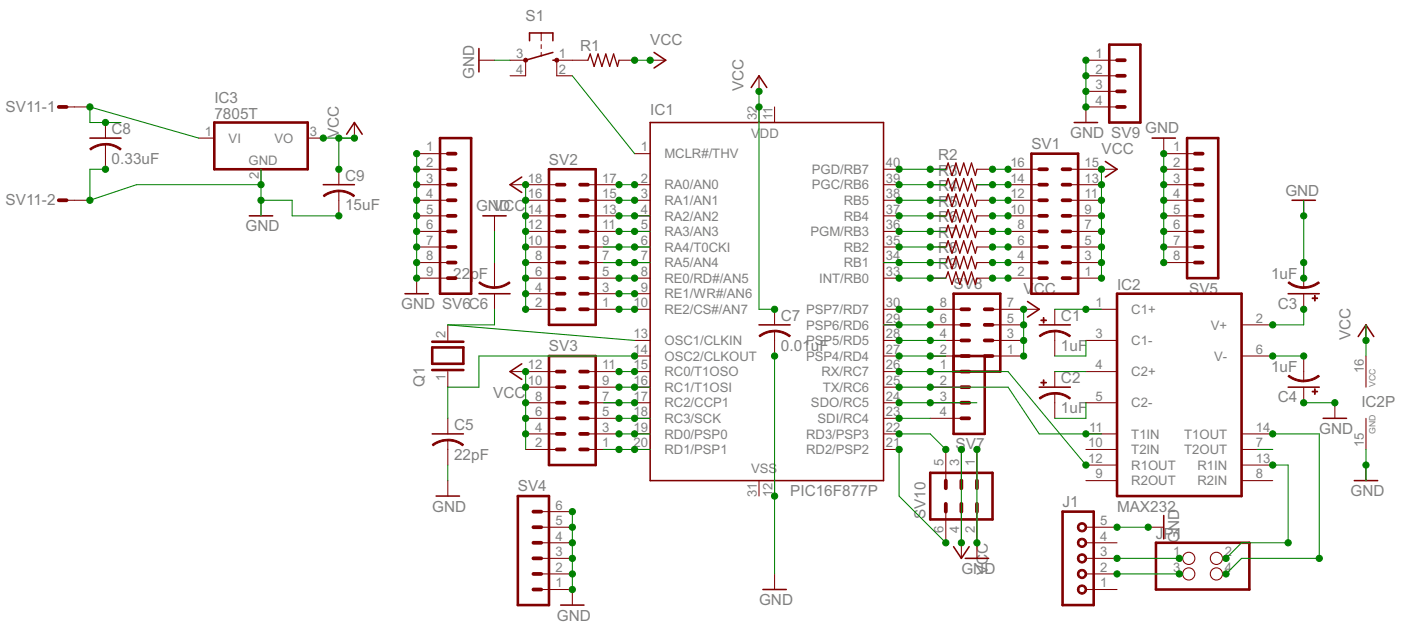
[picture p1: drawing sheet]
<svg xmlns="http://www.w3.org/2000/svg" width="229mm" height="102mm" viewBox="0 0 229 102" stroke-linecap="round" stroke-linejoin="round" font-family="sans-serif">
<g fill="#800000" stroke="#800000" stroke-width=".17">
<path d="M103.5 25.1h2.6z"/>
<path d="M103.5 30.1h2.6z"/>
<path d="M103.5 32.7h2.6z"/>
<path d="M103.5 35.2h2.6z"/>
<path d="M103.5 37.7h2.6z"/>
<path d="M103.5 40.3h2.6z"/>
<path d="M103.5 42.8h2.6z"/>
<path d="M103.5 45.4h2.6z"/>
<path d="M103.5 47.9h2.6z"/>
<path d="M103.5 50.4h2.6z"/>
<path d="M103.5 55.5h2.6z"/>
<path d="M103.5 58.1h2.6z"/>
<path d="M103.5 60.6h2.6z"/>
<path d="M103.5 63.1h2.6z"/>
<path d="M103.5 65.7h2.6z"/>
<path d="M103.5 68.2h2.6z"/>
<path d="M103.5 70.8h2.6z"/>
<path d="M103.5 73.3h2.6z"/>
<path d="M144.2 73.3h2.5z"/>
<path d="M144.2 70.8h2.5z"/>
<path d="M144.2 68.2h2.5z"/>
<path d="M144.2 65.7h2.5z"/>
<path d="M144.2 63.1h2.5z"/>
<path d="M144.2 60.6h2.5z"/>
<path d="M144.2 58.1h2.5z"/>
<path d="M144.2 55.5h2.5z"/>
<path d="M144.2 53h2.5z"/>
<path d="M144.2 50.4h2.5z"/>
<path d="M126.4 78.4v2.5z"/>
<path d="M126.4 17.4v2.6z"/>
<path d="M144.2 45.4h2.5z"/>
<path d="M144.2 42.8h2.5z"/>
<path d="M144.2 40.3h2.5z"/>
<path d="M144.2 37.7h2.5z"/>
<path d="M144.2 35.2h2.5z"/>
<path d="M144.2 32.7h2.5z"/>
<path d="M144.2 30.1h2.5z"/>
<path d="M144.2 27.6h2.5z"/>
<path d="M123.8 17.4v2.6z"/>
<path d="M123.8 78.4v2.5z"/>
<path d="M177.2 50.4h5.1z"/>
<path d="M177.2 55.5h5.1z"/>
<path d="M177.2 60.6h5.1z"/>
<path d="M177.2 65.7h5.1z"/>
<path d="M177.2 70.8h5.1z"/>
<path d="M177.2 73.3h5.1z"/>
<path d="M177.2 75.8h5.1z"/>
<path d="M177.2 78.4h5.1z"/>
<path d="M202.6 53h5.1z"/>
<path d="M202.6 58.1h5.1z"/>
<path d="M202.6 70.8h5.1z"/>
<path d="M202.6 73.3h5.1z"/>
<path d="M202.6 75.8h5.1z"/>
<path d="M202.6 78.4h5.1z"/>
<path d="M222.9 58.1v5z"/>
<path d="M222.9 68.2v5.1z"/>
<path d="M172.1 54v1.5z"/>
<path d="M172.1 50.4v2.6z"/>
<path d="M172.1 55.5v2.6z"/>
<path d="M172.1 64.2v1.5z"/>
<path d="M172.1 60.6v2.5z"/>
<path d="M172.1 65.7v2.5z"/>
<path d="M212.7 45.4v1.5z"/>
<path d="M212.7 47.9v2.5z"/>
<path d="M212.7 42.8v2.6z"/>
<path d="M212.7 60.6v1.5z"/>
<path d="M212.7 63.1v2.6z"/>
<path d="M212.7 58.1v2.5z"/>
<path d="M217.8 65.7v2.5z"/>
<path d="M212.7 32.7v2.5z"/>
<path d="M222.9 75.8v2.6z"/>
<path d="M126.4 93.6v2.5z"/>
<path d="M222.9 53v2.5z"/>
<path d="M123.8 12.4v2.5z"/>
<path d="M73.1 53v2.5z"/>
<path d="M73.1 60.6v2.5z"/>
<path d="M177.2 96.1h5.1z"/>
<path d="M177.2 93.6h5.1z"/>
<path d="M177.2 91.1h5.1z"/>
<path d="M177.2 88.5h5.1z"/>
<path d="M177.2 86h5.1z"/>
<path d="M187.3 86h2.6z"/>
<path d="M73.1 71.8v1.5z"/>
<path d="M73.1 68.2v2.6z"/>
<path d="M73.1 73.3v2.5z"/>
<path d="M80.7 45.4v1.5z"/>
<path d="M80.7 47.9v2.5z"/>
<path d="M80.7 42.8v2.6z"/>
<path d="M80.7 35.2v2.5z"/>
<path d="M73.1 78.4v2.5z"/>
<path d="M101 9.8h2.5z"/>
<path d="M93.4 9.8h2.5z"/>
<path d="M83.2 9.8h2.6z"/>
<path d="M90.8 9.8h2.6z"/>
<path d="M90.8 12.4h2.6z"/>
<path d="M83.2 12.4h2.6z"/>
<path d="M88.3 7.3v.6z"/>
<path d="M88.3 8.6v.6z"/>
<path d="M88.3 5.4v1.2z"/>
<path d="M90.8 9.8v2.6z"/>
<path d="M85.8 9.8v2.6z"/>
<path d="M106.1 9.8h2.5z"/>
<path d="M78.1 9.8h2.6z"/>
<path d="M159.4 27.6h2.5z"/>
<path d="M151.8 27.6h2.5z"/>
<path d="M159.4 30.1h2.5z"/>
<path d="M151.8 30.1h2.5z"/>
<path d="M159.4 32.7h2.5z"/>
<path d="M151.8 32.7h2.5z"/>
<path d="M159.4 35.2h2.5z"/>
<path d="M151.8 35.2h2.5z"/>
<path d="M159.4 37.7h2.5z"/>
<path d="M151.8 37.7h2.5z"/>
<path d="M159.4 40.3h2.5z"/>
<path d="M151.8 40.3h2.5z"/>
<path d="M159.4 42.8h2.5z"/>
<path d="M151.8 42.8h2.5z"/>
<path d="M159.4 45.4h2.5z"/>
<path d="M151.8 45.4h2.5z"/>
<path d="M174.6 45.4h5.1z"/>
<path d="M174.6 42.8h5.1z"/>
<path d="M174.6 40.3h5.1z"/>
<path d="M164.5 45.4h5.1z"/>
<path d="M164.5 42.8h5.1z"/>
<path d="M164.5 40.3h5.1z"/>
<path d="M174.6 37.7h5.1z"/>
<path d="M174.6 35.2h5.1z"/>
<path d="M164.5 37.7h5.1z"/>
<path d="M164.5 35.2h5.1z"/>
<path d="M174.6 32.7h5.1z"/>
<path d="M174.6 30.1h5.1z"/>
<path d="M174.6 27.6h5.1z"/>
<path d="M164.5 32.7h5.1z"/>
<path d="M164.5 30.1h5.1z"/>
<path d="M164.5 27.6h5.1z"/>
<path d="M95.9 50.4h5.1z"/>
<path d="M95.9 47.9h5.1z"/>
<path d="M95.9 45.4h5.1z"/>
<path d="M85.8 50.4h5z"/>
<path d="M85.8 47.9h5z"/>
<path d="M85.8 45.4h5z"/>
<path d="M95.9 42.8h5.1z"/>
<path d="M95.9 40.3h5.1z"/>
<path d="M85.8 42.8h5z"/>
<path d="M85.8 40.3h5z"/>
<path d="M95.9 37.7h5.1z"/>
<path d="M95.9 35.2h5.1z"/>
<path d="M95.9 32.7h5.1z"/>
<path d="M85.8 37.7h5z"/>
<path d="M85.8 35.2h5z"/>
<path d="M85.8 32.7h5z"/>
<path d="M95.9 30.1h5.1z"/>
<path d="M85.8 30.1h5z"/>
<path d="M95.9 73.3h5.1z"/>
<path d="M95.9 70.8h5.1z"/>
<path d="M95.9 68.2h5.1z"/>
<path d="M85.8 73.3h5z"/>
<path d="M85.8 70.8h5z"/>
<path d="M85.8 68.2h5z"/>
<path d="M95.9 65.7h5.1z"/>
<path d="M95.9 63.1h5.1z"/>
<path d="M95.9 60.6h5.1z"/>
<path d="M85.8 65.7h5z"/>
<path d="M85.8 63.1h5z"/>
<path d="M85.8 60.6h5z"/>
<path d="M88.3 96.1h5.1z"/>
<path d="M88.3 93.6h5.1z"/>
<path d="M88.3 91.1h5.1z"/>
<path d="M88.3 88.5h5.1z"/>
<path d="M88.3 86h5.1z"/>
<path d="M88.3 83.4h5.1z"/>
<path d="M189.9 25.1h5.1z"/>
<path d="M189.9 27.6h5.1z"/>
<path d="M189.9 30.1h5.1z"/>
<path d="M189.9 32.7h5.1z"/>
<path d="M189.9 35.2h5.1z"/>
<path d="M189.9 37.7h5.1z"/>
<path d="M189.9 40.3h5.1z"/>
<path d="M189.9 42.8h5.1z"/>
<path d="M68 25.1h5.1z"/>
<path d="M68 27.6h5.1z"/>
<path d="M68 30.1h5.1z"/>
<path d="M68 32.7h5.1z"/>
<path d="M68 35.2h5.1z"/>
<path d="M68 37.7h5.1z"/>
<path d="M68 40.3h5.1z"/>
<path d="M68 42.8h5.1z"/>
<path d="M68 45.4h5.1z"/>
<path d="M151.8 60.6h5.1z"/>
<path d="M151.8 63.1h5.1z"/>
<path d="M151.8 65.7h5.1z"/>
<path d="M151.8 68.2h5.1z"/>
<path d="M161.9 58.1h5.1z"/>
<path d="M161.9 55.5h5.1z"/>
<path d="M161.9 53h5.1z"/>
<path d="M151.8 58.1h5.1z"/>
<path d="M151.8 55.5h5.1z"/>
<path d="M151.8 53h5.1z"/>
<path d="M161.9 50.4h5.1z"/>
<path d="M151.8 50.4h5.1z"/>
<path d="M177.2 9.8h5.1z"/>
<path d="M177.2 12.4h5.1z"/>
<path d="M177.2 14.9h5.1z"/>
<path d="M177.2 17.4h5.1z"/>
<path d="M159.4 73.3v5.1z"/>
<path d="M156.9 73.3v5.1z"/>
<path d="M154.3 73.3v5.1z"/>
<path d="M159.4 83.4v5.1z"/>
<path d="M156.9 83.4v5.1z"/>
<path d="M154.3 83.4v5.1z"/>
<path d="M192.4 91.1h.6z"/>
<path d="M199.5 91.1h.5z"/>
<path d="M192.4 93.6h.6z"/>
<path d="M199.5 93.6h.5z"/>
<path d="M189.9 22.5v2.6z"/>
<path d="M93.4 96.1v2.6z"/>
<path d="M68 45.4v2.5z"/>
<path d="M177.2 17.4v2.6z"/>
<path d="M159.4 88.5v2.6z"/>
<path d="M83.2 60.6h2.6z"/>
<path d="M83.2 30.1h2.6z"/>
<path d="M179.7 27.6h2.6z"/>
<path d="M167 50.4h2.6z"/>
<path d="M156.9 88.5v2.6z"/>
<path d="M32.4 22.5h2.6z"/>
<path d="M42.6 27.6v2.5z"/>
<path d="M50.2 22.5h2.5z"/>
<path d="M42.6 32.7v2.5z"/>
<path d="M57.8 20v2.5z"/>
<path d="M12.1 17.4h2.6z"/>
<path d="M10.9 17.4h1.2z"/>
<path d="M12.1 32.7h2.6z"/>
<path d="M10.9 32.7h1.2z"/>
<path d="M126.4 54v1.5z"/>
<path d="M126.4 50.4v2.6z"/>
<path d="M126.4 55.5v2.6z"/>
<path d="M17.2 23.5v1.6z"/>
<path d="M17.2 20v2.5z"/>
<path d="M17.2 25.1v2.5z"/>
<path d="M55.3 31.1v1.6z"/>
<path d="M55.3 27.6v2.5z"/>
<path d="M55.3 32.7v2.5z"/>
</g>
<g fill="#800000" stroke="#800000" stroke-width=".25">
<path d="M106.1 20h38.1z"/>
<path d="M144.2 20v58.4z"/>
<path d="M106.1 78.4h38.1z"/>
<path d="M106.1 20v58.4z"/>
<path d="M169.6 53h5z"/>
<path d="M169.6 63.1h5z"/>
<path d="M210.2 47.9h5.1z"/>
<path d="M210.2 63.1h5.1z"/>
<path d="M215.9 68.2h3.8z"/>
<path d="M210.8 32.7h3.8z"/>
<path d="M221 78.4h3.8z"/>
<path d="M124.5 96.1h3.8z"/>
<path d="M222.9 53l1.3 1.9z"/>
<path d="M222.9 53l-1.3 1.9z"/>
<path d="M123.8 12.4l1.3 1.9z"/>
<path d="M123.8 12.4l-1.2 1.9z"/>
<path d="M189.9 84.1v3.8z"/>
<path d="M70.5 70.8h5.1z"/>
<path d="M78.1 47.9h5.1z"/>
<path d="M78.8 35.2h3.8z"/>
<path d="M71.2 80.9h3.8z"/>
<path d="M90.2 9.8h.6z"/>
<path d="M90.2 5.4v1.2z"/>
<path d="M86.4 5.4v1.2z"/>
<path d="M88.3 5.4h1.9z"/>
<path d="M86.4 5.4h1.9z"/>
<path d="M85.8 9.8l4.4-1.2z"/>
<path d="M106.7 11.1l1.9-1.3z"/>
<path d="M106.7 8.6l1.9 1.2z"/>
<path d="M78.1 7.9v3.8z"/>
<path d="M188 22.5h3.8z"/>
<path d="M91.5 98.7h3.8z"/>
<path d="M66.1 47.9h3.8z"/>
<path d="M175.3 20h3.8z"/>
<path d="M157.5 91.1h3.8z"/>
<path d="M83.2 60.6l1.9-1.3z"/>
<path d="M83.2 60.6l1.9 1.3z"/>
<path d="M83.2 30.1l1.9-1.2z"/>
<path d="M83.2 30.1l1.9 1.3z"/>
<path d="M180.4 28.9l1.9-1.3z"/>
<path d="M180.4 26.3l1.9 1.3z"/>
<path d="M167.7 51.7l1.9-1.3z"/>
<path d="M167.7 49.2l1.9 1.2z"/>
<path d="M155.6 89.2l1.3 1.9z"/>
<path d="M158.1 89.2l-1.2 1.9z"/>
<path d="M40.7 35.2h3.8z"/>
<path d="M57.8 20l1.3 1.9z"/>
<path d="M57.8 20l-1.2 1.9z"/>
<path d="M123.8 53h5.1z"/>
<path d="M14.7 22.5h5z"/>
<path d="M52.7 30.1h5.1z"/>
</g>
<g fill="#800000" stroke="#800000" stroke-width=".42">
<path d="M182.3 47.9h20.3z"/>
<path d="M202.6 47.9v33z"/>
<path d="M182.3 80.9h20.3z"/>
<path d="M182.3 47.9v33z"/>
<path d="M70.5 56.7v2.6z"/>
<path d="M70.5 56.7h5.1z"/>
<path d="M75.6 56.7v2.6z"/>
<path d="M70.5 59.3h5.1z"/>
<path d="M70.5 55.7h5.1z"/>
<path d="M70.5 60.3h5.1z"/>
<path d="M173.4 98.7h5.1z"/>
<path d="M173.4 83.4v15.3z"/>
<path d="M173.4 83.4h5.1z"/>
<path d="M178.5 83.4v15.3z"/>
<path d="M168.3 47.9h7.6z"/>
<path d="M168.3 25.1v22.8z"/>
<path d="M175.9 25.1v22.8z"/>
<path d="M168.3 25.1h7.6z"/>
<path d="M89.6 53h7.6z"/>
<path d="M89.6 27.6v25.4z"/>
<path d="M97.2 27.6v25.4z"/>
<path d="M89.6 27.6h7.6z"/>
<path d="M89.6 75.8h7.6z"/>
<path d="M89.6 58.1v17.7z"/>
<path d="M97.2 58.1v17.7z"/>
<path d="M89.6 58.1h7.6z"/>
<path d="M84.5 98.7h5.1z"/>
<path d="M84.5 80.9v17.8z"/>
<path d="M89.6 80.9v17.8z"/>
<path d="M84.5 80.9h5.1z"/>
<path d="M193.7 22.5h5.1z"/>
<path d="M198.8 22.5v22.9z"/>
<path d="M193.7 22.5v22.9z"/>
<path d="M193.7 45.4h5.1z"/>
<path d="M71.8 22.5h5.1z"/>
<path d="M76.9 22.5v25.4z"/>
<path d="M71.8 22.5v25.4z"/>
<path d="M71.8 47.9h5.1z"/>
<path d="M155.6 58.1h5.1z"/>
<path d="M160.7 58.1v12.7z"/>
<path d="M155.6 58.1v12.7z"/>
<path d="M155.6 70.8h5.1z"/>
<path d="M155.6 60.6h7.6z"/>
<path d="M155.6 47.9v12.7z"/>
<path d="M163.2 47.9v12.7z"/>
<path d="M155.6 47.9h7.6z"/>
<path d="M181 7.3h5.1z"/>
<path d="M186.1 7.3v12.7z"/>
<path d="M181 7.3v12.7z"/>
<path d="M181 20h5.1z"/>
<path d="M161.9 77.1v7.6z"/>
<path d="M151.8 84.7h10.1z"/>
<path d="M151.8 77.1h10.1z"/>
<path d="M151.8 77.1v7.6z"/>
<path d="M188.6 96.1h15.3z"/>
<path d="M203.9 88.5v7.6z"/>
<path d="M188.6 88.5h15.3z"/>
<path d="M188.6 88.5v7.6z"/>
<path d="M35 27.6h15.2z"/>
<path d="M50.2 20v7.6z"/>
<path d="M35 20h15.2z"/>
<path d="M35 20v7.6z"/>
</g>
<g fill="#800000" stroke="#800000" stroke-width=".16">
<path d="M172.1 53.8h.3a4.4 4.4 0 0 1 2.3 .9l-.2 .2a4.1 4.1 0 0 0-2.4-.8z" fill-rule="evenodd"/>
<path d="M169.6 54.7l.2-.1a4 4 0 0 1 2.3-.7v.2a3.9 3.9 0 0 0-2.4 .8z" fill-rule="evenodd"/>
<path d="M172.1 64a3.9 3.9 0 0 1 2.6 .9l-.2 .2a3.8 3.8 0 0 0-2.4-.8z" fill-rule="evenodd"/>
<path d="M169.6 64.9l.2-.2a4 4 0 0 1 2.3-.7v.3a3.9 3.9 0 0 0-2.4 .8z" fill-rule="evenodd"/>
<path d="M210.3 46a4.1 4.1 0 0 0 2.4 .8v.2h-.3a3.9 3.9 0 0 1-2.2-.9z" fill-rule="evenodd"/>
<path d="M212.7 46.8a3.9 3.9 0 0 0 2.4-.8l.2 .2-.2 .1a4 4 0 0 1-2.4 .7z" fill-rule="evenodd"/>
<path d="M210.3 61.2a4.1 4.1 0 0 0 2.4 .8v.3h-.3a4.4 4.4 0 0 1-2.2-.9z" fill-rule="evenodd"/>
<path d="M212.7 62a3.9 3.9 0 0 0 2.4-.8l.2 .2-.2 .2a4 4 0 0 1-2.4 .7z" fill-rule="evenodd"/>
<path d="M176 95.7a.76 .76 0 0 1 1.2 0 .76 .76 0 0 1-.4 1.2 .76 .76 0 0 1-1-.8h.2a.51 .51 0 0 1 .8-.4 .51 .51 0 0 1 .1 .8 .51 .51 0 0 1-.8-.2l-.1-.2h-.2z" fill-rule="evenodd"/>
<path d="M176 93.1a.77 .77 0 0 1 1.2 .1 .77 .77 0 0 1-.4 1.1 .77 .77 0 0 1-1-.7h.2a.51 .51 0 0 1 .8-.4 .51 .51 0 0 1 .1 .8 .51 .51 0 0 1-.8-.2l-.1-.2h-.2z" fill-rule="evenodd"/>
<path d="M176 90.6a.77 .77 0 0 1 1.2 0 .77 .77 0 0 1-.4 1.2 .77 .77 0 0 1-1-.7h.2a.51 .51 0 0 1 .8-.5 .51 .51 0 0 1 .1 .9 .51 .51 0 0 1-.8-.3l-.1-.1h-.2z" fill-rule="evenodd"/>
<path d="M176 88a.77 .77 0 0 1 1.2 .1 .77 .77 0 0 1-.4 1.1 .77 .77 0 0 1-1-.7h.2a.51 .51 0 0 1 .8-.4 .51 .51 0 0 1 .1 .8 .51 .51 0 0 1-.8-.2l-.1-.2h-.2z" fill-rule="evenodd"/>
<path d="M176 85.5a.77 .77 0 0 1 1.2 0 .77 .77 0 0 1-.4 1.2 .77 .77 0 0 1-1-.7h.2a.51 .51 0 0 1 .8-.4 .51 .51 0 0 1 .1 .8 .51 .51 0 0 1-.8-.2l-.1-.2h-.2z" fill-rule="evenodd"/>
<path d="M73.1 71.6a4 4 0 0 1 2.5 .9l-.1 .2a3.8 3.8 0 0 0-2.4-.8z" fill-rule="evenodd"/>
<path d="M70.5 72.5l.2-.2a4.2 4.2 0 0 1 2.4-.7v.3a3.9 3.9 0 0 0-2.4 .8z" fill-rule="evenodd"/>
<path d="M78.3 46a4.1 4.1 0 0 0 2.4 .8v.2h-.3a3.9 3.9 0 0 1-2.3-.9z" fill-rule="evenodd"/>
<path d="M80.7 46.8a3.9 3.9 0 0 0 2.4-.8l.1 .2-.2 .1a4.1 4.1 0 0 1-2.3 .7z" fill-rule="evenodd"/>
<path d="M126.4 53.8h.3a4.3 4.3 0 0 1 2.3 .9l-.2 .2a4.1 4.1 0 0 0-2.4-.8z" fill-rule="evenodd"/>
<path d="M123.8 54.7l.3-.1a4.1 4.1 0 0 1 2.3-.7v.2a3.9 3.9 0 0 0-2.4 .8z" fill-rule="evenodd"/>
<path d="M17.2 23.4a4 4 0 0 1 2.6 .9l-.2 .2a3.8 3.8 0 0 0-2.4-.9z" fill-rule="evenodd"/>
<path d="M14.6 24.3l.3-.2a4.2 4.2 0 0 1 2.3-.7v.3a3.9 3.9 0 0 0-2.4 .8z" fill-rule="evenodd"/>
<path d="M55.3 31a4 4 0 0 1 2.5 .9l-.1 .2a3.8 3.8 0 0 0-2.4-.8z" fill-rule="evenodd"/>
<path d="M52.7 31.9l1.3-.7 1.3-.2v.3h-.5a4.1 4.1 0 0 0-1.9 .8z" fill-rule="evenodd"/>
<circle cx="85.8" cy="9.8" r=".33"/>
<circle cx="90.8" cy="9.8" r=".33"/>
</g>
<g fill="#800000" stroke="#800000" stroke-width=".16">
<path d="M169.8 52.2h.9v.1h-.9z"/>
<path d="M170.2 51.8h.1v.9h-.1z"/>
<path d="M169.8 62.3h.9v.2h-.9z"/>
<path d="M170.2 62h.1v.8h-.1z"/>
<path d="M214.1 48.6h.9v.1h-.9z"/>
<path d="M214.5 48.2h.1v.9h-.1z"/>
<path d="M214.1 63.8h.9v.1h-.9z"/>
<path d="M214.5 63.4h.1v.9h-.1z"/>
</g>
<g fill="#800000" stroke="#800000" stroke-width=".21">
<path d="M96.3 8.8l-.4 1z"/>
<path d="M96.3 8.8l.6 2z"/>
<path d="M97.6 8.8l-.7 2z"/>
<path d="M97.6 8.8l.6 2z"/>
<path d="M98.8 8.8l-.6 2z"/>
<path d="M98.8 8.8l.7 2z"/>
<path d="M100.1 8.8l-.6 2z"/>
<path d="M100.1 8.8l.7 2z"/>
<path d="M101 9.8l-.2 1z"/>
<path d="M154.7 26.6l-.4 1z"/>
<path d="M154.7 26.6l.6 2z"/>
<path d="M156 26.6l-.7 2z"/>
<path d="M156 26.6l.6 2z"/>
<path d="M157.2 26.6l-.6 2z"/>
<path d="M157.2 26.6l.7 2z"/>
<path d="M158.5 26.6l-.6 2z"/>
<path d="M158.5 26.6l.7 2z"/>
<path d="M159.4 27.6l-.2 1z"/>
<path d="M154.7 29.1l-.4 1z"/>
<path d="M154.7 29.1l.6 2z"/>
<path d="M156 29.1l-.7 2z"/>
<path d="M156 29.1l.6 2z"/>
<path d="M157.2 29.1l-.6 2z"/>
<path d="M157.2 29.1l.7 2z"/>
<path d="M158.5 29.1l-.6 2z"/>
<path d="M158.5 29.1l.7 2z"/>
<path d="M159.4 30.1l-.2 1z"/>
<path d="M154.7 31.6l-.4 1.1z"/>
<path d="M154.7 31.6l.6 2.1z"/>
<path d="M156 31.6l-.7 2.1z"/>
<path d="M156 31.6l.6 2.1z"/>
<path d="M157.2 31.6l-.6 2.1z"/>
<path d="M157.2 31.6l.7 2.1z"/>
<path d="M158.5 31.6l-.6 2.1z"/>
<path d="M158.5 31.6l.7 2.1z"/>
<path d="M159.4 32.7l-.2 1z"/>
<path d="M154.7 34.2l-.4 1z"/>
<path d="M154.7 34.2l.6 2z"/>
<path d="M156 34.2l-.7 2z"/>
<path d="M156 34.2l.6 2z"/>
<path d="M157.2 34.2l-.6 2z"/>
<path d="M157.2 34.2l.7 2z"/>
<path d="M158.5 34.2l-.6 2z"/>
<path d="M158.5 34.2l.7 2z"/>
<path d="M159.4 35.2l-.2 1z"/>
<path d="M154.7 36.7l-.4 1z"/>
<path d="M154.7 36.7l.6 2.1z"/>
<path d="M156 36.7l-.7 2.1z"/>
<path d="M156 36.7l.6 2.1z"/>
<path d="M157.2 36.7l-.6 2.1z"/>
<path d="M157.2 36.7l.7 2.1z"/>
<path d="M158.5 36.7l-.6 2.1z"/>
<path d="M158.5 36.7l.7 2.1z"/>
<path d="M159.4 37.7l-.2 1.1z"/>
<path d="M154.7 39.3l-.4 1z"/>
<path d="M154.7 39.3l.6 2z"/>
<path d="M156 39.3l-.7 2z"/>
<path d="M156 39.3l.6 2z"/>
<path d="M157.2 39.3l-.6 2z"/>
<path d="M157.2 39.3l.7 2z"/>
<path d="M158.5 39.3l-.6 2z"/>
<path d="M158.5 39.3l.7 2z"/>
<path d="M159.4 40.3l-.2 1z"/>
<path d="M154.7 41.8l-.4 1z"/>
<path d="M154.7 41.8l.6 2z"/>
<path d="M156 41.8l-.7 2z"/>
<path d="M156 41.8l.6 2z"/>
<path d="M157.2 41.8l-.6 2z"/>
<path d="M157.2 41.8l.7 2z"/>
<path d="M158.5 41.8l-.6 2z"/>
<path d="M158.5 41.8l.7 2z"/>
<path d="M159.4 42.8l-.2 1z"/>
<path d="M154.7 44.3l-.4 1.1z"/>
<path d="M154.7 44.3l.6 2.1z"/>
<path d="M156 44.3l-.7 2.1z"/>
<path d="M156 44.3l.6 2.1z"/>
<path d="M157.2 44.3l-.6 2.1z"/>
<path d="M157.2 44.3l.7 2.1z"/>
<path d="M158.5 44.3l-.6 2.1z"/>
<path d="M158.5 44.3l.7 2.1z"/>
<path d="M159.4 45.4l-.2 1z"/>
</g>
<g fill="#800000" stroke="#800000" stroke-width=".61">
<path d="M173.4 40.3h1.2z"/>
<path d="M173.4 42.8h1.2z"/>
<path d="M173.4 45.4h1.2z"/>
<path d="M169.6 40.3h1.2z"/>
<path d="M169.6 42.8h1.2z"/>
<path d="M169.6 45.4h1.2z"/>
<path d="M173.4 35.2h1.2z"/>
<path d="M173.4 37.7h1.2z"/>
<path d="M169.6 35.2h1.2z"/>
<path d="M169.6 37.7h1.2z"/>
<path d="M173.4 27.6h1.2z"/>
<path d="M173.4 30.1h1.2z"/>
<path d="M173.4 32.7h1.2z"/>
<path d="M169.6 27.6h1.2z"/>
<path d="M169.6 30.1h1.2z"/>
<path d="M169.6 32.7h1.2z"/>
<path d="M94.7 45.4h1.2z"/>
<path d="M94.7 47.9h1.2z"/>
<path d="M94.7 50.4h1.2z"/>
<path d="M90.8 45.4h1.3z"/>
<path d="M90.8 47.9h1.3z"/>
<path d="M90.8 50.4h1.3z"/>
<path d="M94.7 40.3h1.2z"/>
<path d="M94.7 42.8h1.2z"/>
<path d="M90.8 40.3h1.3z"/>
<path d="M90.8 42.8h1.3z"/>
<path d="M94.7 32.7h1.2z"/>
<path d="M94.7 35.2h1.2z"/>
<path d="M94.7 37.7h1.2z"/>
<path d="M90.8 32.7h1.3z"/>
<path d="M90.8 35.2h1.3z"/>
<path d="M90.8 37.7h1.3z"/>
<path d="M94.7 30.1h1.2z"/>
<path d="M90.8 30.1h1.3z"/>
<path d="M94.7 68.2h1.2z"/>
<path d="M94.7 70.8h1.2z"/>
<path d="M94.7 73.3h1.2z"/>
<path d="M90.8 68.2h1.3z"/>
<path d="M90.8 70.8h1.3z"/>
<path d="M90.8 73.3h1.3z"/>
<path d="M94.7 60.6h1.2z"/>
<path d="M94.7 63.1h1.2z"/>
<path d="M94.7 65.7h1.2z"/>
<path d="M90.8 60.6h1.3z"/>
<path d="M90.8 63.1h1.3z"/>
<path d="M90.8 65.7h1.3z"/>
<path d="M87 91.1h1.3z"/>
<path d="M87 93.6h1.3z"/>
<path d="M87 96.1h1.3z"/>
<path d="M87 86h1.3z"/>
<path d="M87 88.5h1.3z"/>
<path d="M87 83.4h1.3z"/>
<path d="M195 30.1h1.2z"/>
<path d="M195 27.6h1.2z"/>
<path d="M195 25.1h1.2z"/>
<path d="M195 35.2h1.2z"/>
<path d="M195 32.7h1.2z"/>
<path d="M195 42.8h1.2z"/>
<path d="M195 40.3h1.2z"/>
<path d="M195 37.7h1.2z"/>
<path d="M73.1 30.1h1.2z"/>
<path d="M73.1 27.6h1.2z"/>
<path d="M73.1 25.1h1.2z"/>
<path d="M73.1 35.2h1.2z"/>
<path d="M73.1 32.7h1.2z"/>
<path d="M73.1 42.8h1.2z"/>
<path d="M73.1 40.3h1.2z"/>
<path d="M73.1 37.7h1.2z"/>
<path d="M73.1 45.4h1.2z"/>
<path d="M156.9 65.7h1.2z"/>
<path d="M156.9 63.1h1.2z"/>
<path d="M156.9 60.6h1.2z"/>
<path d="M156.9 68.2h1.2z"/>
<path d="M160.7 53h1.2z"/>
<path d="M160.7 55.5h1.2z"/>
<path d="M160.7 58.1h1.2z"/>
<path d="M156.9 53h1.2z"/>
<path d="M156.9 55.5h1.2z"/>
<path d="M156.9 58.1h1.2z"/>
<path d="M160.7 50.4h1.2z"/>
<path d="M156.9 50.4h1.2z"/>
<path d="M182.3 14.9h1.2z"/>
<path d="M182.3 12.4h1.2z"/>
<path d="M182.3 9.8h1.2z"/>
<path d="M182.3 17.4h1.2z"/>
<path d="M154.3 78.4v1.2z"/>
<path d="M156.9 78.4v1.2z"/>
<path d="M159.4 78.4v1.2z"/>
<path d="M154.3 82.2v1.2z"/>
<path d="M156.9 82.2v1.2z"/>
<path d="M159.4 82.2v1.2z"/>
<path d="M9.6 17.4h1.3z"/>
<path d="M9.6 32.7h1.3z"/>
</g>
<g fill="none" stroke="#800000" stroke-width=".17">
<circle cx="194" cy="93.6" r="1"/>
<circle cx="194" cy="91.1" r="1"/>
<circle cx="198.5" cy="93.6" r="1"/>
<circle cx="198.5" cy="91.1" r="1"/>
</g>
<g fill="#008000" stroke="#008000" stroke-width=".17">
<path d="M172.1 50.4h5.1z"/>
<path d="M177.2 50.4h2.5z"/>
<path d="M172.1 58.1h5.1z"/>
<path d="M177.2 55.5v2.6z"/>
<path d="M172.1 60.6h5.1z"/>
<path d="M172.1 68.2h5.1z"/>
<path d="M177.2 65.7v2.5z"/>
<path d="M207.7 58.1h5z"/>
<path d="M126.4 80.9v12.7z"/>
<path d="M126.4 58.1v22.8z"/>
<path d="M212.7 65.7h5.1z"/>
<path d="M182.3 86h5z"/>
<path d="M222.9 73.3v2.5z"/>
<path d="M222.9 75.8v2.6z"/>
<path d="M73.1 75.8v2.6z"/>
<path d="M80.7 37.7v5.1z"/>
<path d="M80.7 9.8h2.5z"/>
<path d="M212.7 32.7v2.5z"/>
<path d="M212.7 35.2v7.6z"/>
<path d="M212.7 42.8v2.6z"/>
<path d="M93.4 83.4v2.6z"/>
<path d="M93.4 86v2.5z"/>
<path d="M93.4 88.5v2.6z"/>
<path d="M93.4 91.1v2.5z"/>
<path d="M93.4 93.6v2.5z"/>
<path d="M68 25.1v2.5z"/>
<path d="M68 27.6v2.5z"/>
<path d="M68 30.1v2.6z"/>
<path d="M68 32.7v2.5z"/>
<path d="M68 35.2v2.5z"/>
<path d="M68 37.7v2.6z"/>
<path d="M68 40.3v2.5z"/>
<path d="M68 42.8v2.6z"/>
<path d="M177.2 9.8v2.6z"/>
<path d="M177.2 12.4v2.5z"/>
<path d="M177.2 14.9v2.5z"/>
<path d="M159.4 73.3v15.2z"/>
<path d="M189.9 25.1v2.5z"/>
<path d="M189.9 27.6v2.5z"/>
<path d="M189.9 30.1v2.6z"/>
<path d="M189.9 32.7v2.5z"/>
<path d="M189.9 35.2v2.5z"/>
<path d="M189.9 37.7v2.6z"/>
<path d="M189.9 40.3v2.5z"/>
<path d="M42.6 27.6v2.5z"/>
<path d="M42.6 30.1v2.6z"/>
<path d="M42.6 32.7v2.5z"/>
<path d="M14.7 32.7l7.6-2.6z"/>
<path d="M22.3 30.1h20.3z"/>
<path d="M14.7 27.6h2.5z"/>
<path d="M14.7 27.6v5.1z"/>
<path d="M47.7 35.2h7.6z"/>
<path d="M47.7 32.7v2.5z"/>
<path d="M42.6 32.7h5.1z"/>
<path d="M222.9 55.5v2.6z"/>
<path d="M222.9 53v2.5z"/>
<path d="M103.5 9.8h2.6z"/>
<path d="M85.8 60.6v2.5z"/>
<path d="M85.8 63.1v2.6z"/>
<path d="M85.8 65.7v2.5z"/>
<path d="M85.8 68.2v2.6z"/>
<path d="M85.8 70.8v2.5z"/>
<path d="M85.8 30.1v2.6z"/>
<path d="M85.8 32.7v2.5z"/>
<path d="M85.8 35.2v2.5z"/>
<path d="M85.8 37.7v2.6z"/>
<path d="M85.8 40.3v2.5z"/>
<path d="M85.8 42.8v2.6z"/>
<path d="M85.8 45.4v2.5z"/>
<path d="M85.8 47.9v2.5z"/>
<path d="M179.7 42.8v2.6z"/>
<path d="M179.7 40.3v2.5z"/>
<path d="M179.7 37.7v2.6z"/>
<path d="M179.7 35.2v2.5z"/>
<path d="M179.7 32.7v2.5z"/>
<path d="M179.7 30.1v2.6z"/>
<path d="M179.7 27.6v2.5z"/>
<path d="M167 50.4v2.6z"/>
<path d="M167 53v2.5z"/>
<path d="M167 55.5v2.6z"/>
<path d="M156.9 73.3v15.2z"/>
<path d="M52.7 22.5h2.6z"/>
<path d="M55.3 22.5h2.5z"/>
<path d="M55.3 22.5v5.1z"/>
<path d="M123.8 14.9v2.5z"/>
<path d="M123.8 17.4v33z"/>
<path d="M123.8 50.4h2.6z"/>
<path d="M146.7 63.1h5.1z"/>
<path d="M151.8 63.1h12.7z"/>
<path d="M164.5 63.1l5.1 7.7z"/>
<path d="M169.6 70.8h7.6z"/>
<path d="M177.2 70.8h2.5z"/>
<path d="M146.7 60.6h5.1z"/>
<path d="M151.8 60.6h12.7z"/>
<path d="M164.5 60.6l12.7 15.2z"/>
<path d="M210.2 75.8v12.7z"/>
<path d="M207.7 75.8h2.5z"/>
<path d="M202.6 88.5h7.6z"/>
<path d="M202.6 88.5l-2.6 2.6z"/>
<path d="M215.3 70.8v20.3z"/>
<path d="M207.7 70.8h7.6z"/>
<path d="M202.6 91.1h12.7z"/>
<path d="M202.6 91.1l-2.6 2.5z"/>
<path d="M73.1 53l30.4 2.5z"/>
<path d="M73.1 53h7.6z"/>
<path d="M80.7 50.4v2.6z"/>
<path d="M73.1 63.1h5z"/>
<path d="M78.1 58.1v5z"/>
<path d="M78.1 58.1h25.4z"/>
<path d="M73.1 63.1v5.1z"/>
<path d="M93.4 12.4l10.1 12.7z"/>
<path d="M212.7 50.4v2.6z"/>
<path d="M207.7 53h5z"/>
<path d="M146.7 27.6h5.1z"/>
<path d="M151.8 27.6h2.5z"/>
<path d="M146.7 30.1h5.1z"/>
<path d="M151.8 30.1h2.5z"/>
<path d="M146.7 32.7h5.1z"/>
<path d="M151.8 32.7h2.5z"/>
<path d="M146.7 35.2h5.1z"/>
<path d="M151.8 35.2h2.5z"/>
<path d="M146.7 37.7h5.1z"/>
<path d="M151.8 37.7h2.5z"/>
<path d="M146.7 40.3h5.1z"/>
<path d="M151.8 40.3h2.5z"/>
<path d="M144.2 42.8h2.5z"/>
<path d="M146.7 42.8h5.1z"/>
<path d="M151.8 42.8h2.5z"/>
<path d="M146.7 45.4h5.1z"/>
<path d="M151.8 45.4h2.5z"/>
<path d="M161.9 27.6h2.6z"/>
<path d="M159.4 30.1h2.5z"/>
<path d="M161.9 30.1h2.6z"/>
<path d="M161.9 32.7h2.6z"/>
<path d="M161.9 35.2h2.6z"/>
<path d="M161.9 37.7h2.6z"/>
<path d="M161.9 40.3h2.6z"/>
<path d="M161.9 42.8h2.6z"/>
<path d="M161.9 45.4h2.6z"/>
<path d="M101 30.1h2.5z"/>
<path d="M101 32.7h2.5z"/>
<path d="M101 35.2h2.5z"/>
<path d="M103.5 35.2h2.6z"/>
<path d="M101 37.7h2.5z"/>
<path d="M103.5 37.7h2.6z"/>
<path d="M98.5 40.3h2.5z"/>
<path d="M101 40.3h2.5z"/>
<path d="M103.5 40.3h2.6z"/>
<path d="M98.5 42.8h2.5z"/>
<path d="M101 42.8h2.5z"/>
<path d="M103.5 42.8h2.6z"/>
<path d="M101 45.4h2.5z"/>
<path d="M101 47.9h2.5z"/>
<path d="M101 50.4h2.5z"/>
<path d="M101 60.6h2.5z"/>
<path d="M101 63.1h2.5z"/>
<path d="M103.5 63.1h2.6z"/>
<path d="M98.5 65.7h2.5z"/>
<path d="M101 65.7h2.5z"/>
<path d="M101 68.2h2.5z"/>
<path d="M103.5 68.2h2.6z"/>
<path d="M101 70.8h2.5z"/>
<path d="M103.5 70.8h2.6z"/>
<path d="M98.5 73.3h2.5z"/>
<path d="M101 73.3h2.5z"/>
<path d="M103.5 73.3h2.6z"/>
<path d="M146.7 65.7h5.1z"/>
<path d="M151.8 65.7h7.6z"/>
<path d="M146.7 68.2h5.1z"/>
<path d="M146.7 50.4h5.1z"/>
<path d="M144.2 53h2.5z"/>
<path d="M146.7 53h5.1z"/>
<path d="M146.7 55.5h5.1z"/>
<path d="M151.8 55.5h2.5z"/>
<path d="M146.7 58.1h5.1z"/>
<path d="M151.8 58.1h2.5z"/>
<path d="M146.7 70.8h5.1z"/>
<path d="M151.8 70.8l2.5 2.5z"/>
<path d="M146.7 73.3v7.6z"/>
<path d="M146.7 80.9l7.6 7.6z"/>
<path d="M205.1 73.3h2.6z"/>
<path d="M182.3 91.1h10.1z"/>
<path d="M182.3 93.6h10.1z"/>
<path d="M14.7 17.4l17.7 5.1z"/>
<path d="M14.7 17.4v2.6z"/>
<path d="M14.7 20h2.5z"/>
<path d="M17.2 20h2.5z"/>
</g>
<g fill="#008000" stroke="#008000" stroke-width=".16">
<circle cx="177.2" cy="50.4" r=".51"/>
<circle cx="212.7" cy="58.1" r=".51"/>
<circle cx="207.7" cy="58.1" r=".51"/>
<circle cx="126.4" cy="80.9" r=".51"/>
<circle cx="126.4" cy="58.1" r=".51"/>
<circle cx="212.7" cy="65.7" r=".51"/>
<circle cx="217.8" cy="65.7" r=".51"/>
<circle cx="182.3" cy="86" r=".51"/>
<circle cx="187.3" cy="86" r=".51"/>
<circle cx="222.9" cy="75.8" r=".51"/>
<circle cx="212.7" cy="45.4" r=".51"/>
<circle cx="212.7" cy="35.2" r=".51"/>
<circle cx="212.7" cy="42.8" r=".51"/>
<circle cx="93.4" cy="83.4" r=".51"/>
<circle cx="93.4" cy="86" r=".51"/>
<circle cx="93.4" cy="88.5" r=".51"/>
<circle cx="93.4" cy="91.1" r=".51"/>
<circle cx="93.4" cy="93.6" r=".51"/>
<circle cx="93.4" cy="96.1" r=".51"/>
<circle cx="68" cy="45.4" r=".51"/>
<circle cx="68" cy="42.8" r=".51"/>
<circle cx="68" cy="40.3" r=".51"/>
<circle cx="68" cy="37.7" r=".51"/>
<circle cx="68" cy="35.2" r=".51"/>
<circle cx="68" cy="32.7" r=".51"/>
<circle cx="68" cy="30.1" r=".51"/>
<circle cx="68" cy="27.6" r=".51"/>
<circle cx="68" cy="25.1" r=".51"/>
<circle cx="177.2" cy="17.4" r=".51"/>
<circle cx="177.2" cy="14.9" r=".51"/>
<circle cx="177.2" cy="12.4" r=".51"/>
<circle cx="177.2" cy="9.8" r=".51"/>
<circle cx="159.4" cy="73.3" r=".51"/>
<circle cx="159.4" cy="88.5" r=".51"/>
<circle cx="189.9" cy="42.8" r=".51"/>
<circle cx="189.9" cy="40.3" r=".51"/>
<circle cx="189.9" cy="37.7" r=".51"/>
<circle cx="189.9" cy="35.2" r=".51"/>
<circle cx="189.9" cy="32.7" r=".51"/>
<circle cx="189.9" cy="30.1" r=".51"/>
<circle cx="189.9" cy="27.6" r=".51"/>
<circle cx="189.9" cy="25.1" r=".51"/>
<circle cx="42.6" cy="30.1" r=".51"/>
<circle cx="42.6" cy="32.7" r=".51"/>
<circle cx="14.7" cy="32.7" r=".51"/>
<circle cx="17.2" cy="27.6" r=".51"/>
<circle cx="55.3" cy="35.2" r=".51"/>
<circle cx="222.9" cy="55.5" r=".51"/>
<circle cx="103.5" cy="9.8" r=".51"/>
<circle cx="106.1" cy="9.8" r=".51"/>
<circle cx="85.8" cy="70.8" r=".51"/>
<circle cx="85.8" cy="68.2" r=".51"/>
<circle cx="85.8" cy="65.7" r=".51"/>
<circle cx="85.8" cy="63.1" r=".51"/>
<circle cx="85.8" cy="60.6" r=".51"/>
<circle cx="85.8" cy="50.4" r=".51"/>
<circle cx="85.8" cy="47.9" r=".51"/>
<circle cx="85.8" cy="45.4" r=".51"/>
<circle cx="85.8" cy="42.8" r=".51"/>
<circle cx="85.8" cy="40.3" r=".51"/>
<circle cx="85.8" cy="37.7" r=".51"/>
<circle cx="85.8" cy="35.2" r=".51"/>
<circle cx="85.8" cy="32.7" r=".51"/>
<circle cx="85.8" cy="30.1" r=".51"/>
<circle cx="179.7" cy="45.4" r=".51"/>
<circle cx="179.7" cy="42.8" r=".51"/>
<circle cx="179.7" cy="40.3" r=".51"/>
<circle cx="179.7" cy="37.7" r=".51"/>
<circle cx="179.7" cy="35.2" r=".51"/>
<circle cx="179.7" cy="32.7" r=".51"/>
<circle cx="179.7" cy="30.1" r=".51"/>
<circle cx="179.7" cy="27.6" r=".51"/>
<circle cx="167" cy="58.1" r=".51"/>
<circle cx="167" cy="55.5" r=".51"/>
<circle cx="167" cy="53" r=".51"/>
<circle cx="167" cy="50.4" r=".51"/>
<circle cx="156.9" cy="73.3" r=".51"/>
<circle cx="156.9" cy="88.5" r=".51"/>
<circle cx="52.7" cy="22.5" r=".51"/>
<circle cx="57.8" cy="22.5" r=".51"/>
<circle cx="55.3" cy="27.6" r=".51"/>
<circle cx="55.3" cy="22.5" r=".51"/>
<circle cx="123.8" cy="17.4" r=".51"/>
<circle cx="123.8" cy="14.9" r=".51"/>
<circle cx="126.4" cy="50.4" r=".51"/>
<circle cx="177.2" cy="70.8" r=".51"/>
<circle cx="151.8" cy="63.1" r=".51"/>
<circle cx="146.7" cy="63.1" r=".51"/>
<circle cx="151.8" cy="60.6" r=".51"/>
<circle cx="177.2" cy="75.8" r=".51"/>
<circle cx="146.7" cy="60.6" r=".51"/>
<circle cx="207.7" cy="75.8" r=".51"/>
<circle cx="210.2" cy="88.5" r=".51"/>
<circle cx="200" cy="91.1" r=".51"/>
<circle cx="207.7" cy="70.8" r=".51"/>
<circle cx="215.3" cy="91.1" r=".51"/>
<circle cx="200" cy="93.6" r=".51"/>
<circle cx="103.5" cy="58.1" r=".51"/>
<circle cx="207.7" cy="53" r=".51"/>
<circle cx="212.7" cy="50.4" r=".51"/>
<circle cx="146.7" cy="27.6" r=".51"/>
<circle cx="151.8" cy="27.6" r=".51"/>
<circle cx="146.7" cy="30.1" r=".51"/>
<circle cx="151.8" cy="30.1" r=".51"/>
<circle cx="146.7" cy="32.7" r=".51"/>
<circle cx="151.8" cy="32.7" r=".51"/>
<circle cx="146.7" cy="35.2" r=".51"/>
<circle cx="151.8" cy="35.2" r=".51"/>
<circle cx="146.7" cy="37.7" r=".51"/>
<circle cx="151.8" cy="37.7" r=".51"/>
<circle cx="146.7" cy="40.3" r=".51"/>
<circle cx="151.8" cy="40.3" r=".51"/>
<circle cx="146.7" cy="42.8" r=".51"/>
<circle cx="151.8" cy="42.8" r=".51"/>
<circle cx="146.7" cy="45.4" r=".51"/>
<circle cx="151.8" cy="45.4" r=".51"/>
<circle cx="164.5" cy="27.6" r=".51"/>
<circle cx="161.9" cy="27.6" r=".51"/>
<circle cx="164.5" cy="30.1" r=".51"/>
<circle cx="161.9" cy="30.1" r=".51"/>
<circle cx="164.5" cy="32.7" r=".51"/>
<circle cx="161.9" cy="32.7" r=".51"/>
<circle cx="164.5" cy="35.2" r=".51"/>
<circle cx="161.9" cy="35.2" r=".51"/>
<circle cx="164.5" cy="37.7" r=".51"/>
<circle cx="161.9" cy="37.7" r=".51"/>
<circle cx="164.5" cy="40.3" r=".51"/>
<circle cx="161.9" cy="40.3" r=".51"/>
<circle cx="164.5" cy="42.8" r=".51"/>
<circle cx="161.9" cy="42.8" r=".51"/>
<circle cx="164.5" cy="45.4" r=".51"/>
<circle cx="161.9" cy="45.4" r=".51"/>
<circle cx="101" cy="30.1" r=".51"/>
<circle cx="103.5" cy="30.1" r=".51"/>
<circle cx="103.5" cy="32.7" r=".51"/>
<circle cx="101" cy="32.7" r=".51"/>
<circle cx="101" cy="35.2" r=".51"/>
<circle cx="103.5" cy="35.2" r=".51"/>
<circle cx="103.5" cy="37.7" r=".51"/>
<circle cx="101" cy="37.7" r=".51"/>
<circle cx="101" cy="40.3" r=".51"/>
<circle cx="103.5" cy="40.3" r=".51"/>
<circle cx="103.5" cy="42.8" r=".51"/>
<circle cx="101" cy="42.8" r=".51"/>
<circle cx="101" cy="45.4" r=".51"/>
<circle cx="103.5" cy="45.4" r=".51"/>
<circle cx="103.5" cy="47.9" r=".51"/>
<circle cx="101" cy="47.9" r=".51"/>
<circle cx="101" cy="50.4" r=".51"/>
<circle cx="103.5" cy="50.4" r=".51"/>
<circle cx="103.5" cy="60.6" r=".51"/>
<circle cx="101" cy="60.6" r=".51"/>
<circle cx="101" cy="63.1" r=".51"/>
<circle cx="103.5" cy="63.1" r=".51"/>
<circle cx="103.5" cy="65.7" r=".51"/>
<circle cx="101" cy="65.7" r=".51"/>
<circle cx="101" cy="68.2" r=".51"/>
<circle cx="103.5" cy="68.2" r=".51"/>
<circle cx="103.5" cy="70.8" r=".51"/>
<circle cx="101" cy="70.8" r=".51"/>
<circle cx="101" cy="73.3" r=".51"/>
<circle cx="103.5" cy="73.3" r=".51"/>
<circle cx="151.8" cy="65.7" r=".51"/>
<circle cx="146.7" cy="65.7" r=".51"/>
<circle cx="146.7" cy="68.2" r=".51"/>
<circle cx="146.7" cy="50.4" r=".51"/>
<circle cx="151.8" cy="50.4" r=".51"/>
<circle cx="151.8" cy="53" r=".51"/>
<circle cx="146.7" cy="53" r=".51"/>
<circle cx="151.8" cy="55.5" r=".51"/>
<circle cx="146.7" cy="55.5" r=".51"/>
<circle cx="151.8" cy="58.1" r=".51"/>
<circle cx="146.7" cy="58.1" r=".51"/>
<circle cx="154.3" cy="73.3" r=".51"/>
<circle cx="146.7" cy="70.8" r=".51"/>
<circle cx="154.3" cy="88.5" r=".51"/>
<circle cx="146.7" cy="73.3" r=".51"/>
<circle cx="192.4" cy="91.1" r=".51"/>
<circle cx="182.3" cy="91.1" r=".51"/>
<circle cx="192.4" cy="93.6" r=".51"/>
<circle cx="182.3" cy="93.6" r=".51"/>
<circle cx="14.7" cy="17.4" r=".51"/>
<circle cx="17.2" cy="20" r=".51"/>
</g>
<g font-size="2.8" fill="#808080">
<text x="85.8" y="3.5">S1</text>
<text x="94.7" y="8.3">R1</text>
<text x="106.1" y="7.3">VCC</text>
<text x="35" y="16.8">IC3</text>
<text x="77.4" y="12.8" transform="rotate(-90 77.4 12.8)">GND</text>
<text x="121.3" y="14.9" transform="rotate(-90 121.3 14.9)">VCC</text>
<text x=".9" y="18.2">SV11-1</text>
<text x="18.2" y="21.9">C8</text>
<text x="35" y="19.3">7805T</text>
<text x="55.3" y="22.5" transform="rotate(-90 55.3 22.5)">VCC</text>
<text x="106.1" y="18.7">IC1</text>
<text x="174.6" y="22.5">GND SV9</text>
<text x="186.9" y="21.8">GND</text>
<text x="18.2" y="26.7">0.33uF</text>
<text x="56.3" y="29.5">C9</text>
<text x="89.6" y="26.8">SV2</text>
<text x="153.1" y="26.1">R2</text>
<text x="153.1" y="28.6">R3</text>
<text x="168.3" y="24.3">SV1</text>
<text x="179.7" y="25.1">VCC</text>
<text x=".9" y="33.4">SV11-2</text>
<text x="56.3" y="34.3">15uF</text>
<text x="77.7" y="34.4">GNVDCC</text>
<text x="153.1" y="31.2">R4</text>
<text x="153.1" y="33.7">R5</text>
<text x="209.7" y="31.9">GND</text>
<text x="40.1" y="37.7">GND</text>
<text x="153.1" y="36.2">R6</text>
<text x="153.1" y="38.8">R7</text>
<text x="153.1" y="41.3">R8</text>
<text x="74" y="45.5">22pF</text>
<text x="153.1" y="43.9">R9</text>
<text x="155.6" y="47.1">SV8</text>
<text x="167" y="47.9">VCC</text>
<text x="182.3" y="47.3">IC2</text>
<text x="194" y="47.9">SV5</text>
<text x="207.4" y="45.5">1uF</text>
<text x="65.4" y="50.4">GND SV6C6</text>
<text x="127.4" y="52.3">C7</text>
<text x="173.1" y="52.3">C1</text>
<text x="208.5" y="50.3">C3</text>
<text x="89.6" y="57.3">SV3</text>
<text x="127.4" y="57.2">0.01uF</text>
<text x="173.1" y="57.2">1uF</text>
<text x="220.4" y="55.5" transform="rotate(-90 220.4 55.5)">VCC</text>
<text x="69.3" y="63.1" transform="rotate(-90 69.3 63.1)">Q1</text>
<text x="80.5" y="64.9">VCC</text>
<text x="173.1" y="62.5">C2</text>
<text x="207.4" y="60.7">1uF</text>
<text x="208.5" y="65.5">C4</text>
<text x="74.1" y="70.1">C5</text>
<text x="173.1" y="67.3">1uF</text>
<text x="215.3" y="70.8">GND</text>
<text x="222.1" y="66.4">IC2P</text>
<text x="74.1" y="74.9">22pF</text>
<text x="155.9" y="73.3">SV7</text>
<text x="70.5" y="83.4">GND</text>
<text x="84.5" y="80.1">SV4</text>
<text x="128.9" y="80.9">PIC16F877P</text>
<text x="173.4" y="82.7">J1</text>
<text x="182.3" y="83.4">MAX232</text>
<text x="220.4" y="80.9">GND</text>
<text x="151" y="84.7" transform="rotate(-90 151 84.7)">SV10</text>
<text x="188.6" y="87.9">JP1</text>
<text x="192.4" y="88.5" transform="rotate(-90 192.4 88.5)">GND</text>
<text x="156.9" y="93.6">GND</text>
<text x="161.2" y="93.8" transform="rotate(-90 161.2 93.8)">VC</text>
<text x="161.2" y="90.3" transform="rotate(-90 161.2 90.3)">C</text>
<text x="90.8" y="101.2">GND</text>
<text x="123.9" y="98.7">GND</text>
</g>
<g font-size="2.4" fill="#808080">
<text x="84.2" y="9.5">3</text>
<text x="91.2" y="9.5">1</text>
<text x="178.7" y="9.5">1</text>
<text x="84.2" y="12">4</text>
<text x="91.2" y="12">2</text>
<text x="178.7" y="12">2</text>
<text x="178.7" y="14.5">3</text>
<text x="178.7" y="17.1">4</text>
<text x="33.4" y="22.2">1</text>
<text x="37.3" y="23.3">VI</text>
<text x="44.8" y="23.3">VO</text>
<text x="50.6" y="22.2">3</text>
<text x="122.6" y="22.5">V</text>
<text x="123.5" y="19.6" transform="rotate(-90 123.5 19.6)">32</text>
<text x="124" y="22.5">DD</text>
<text x="126" y="19.6" transform="rotate(-90 126 19.6)">11</text>
<text x="40.6" y="26.8">GND</text>
<text x="42.2" y="29.1" transform="rotate(-90 42.2 29.1)">2</text>
<text x="69.5" y="24.7">1</text>
<text x="69.5" y="27.2">2</text>
<text x="69.5" y="29.8">3</text>
<text x="86.1" y="29.8">18</text>
<text x="98.3" y="29.8">17</text>
<text x="104.5" y="24.7">1</text>
<text x="104.5" y="29.8">2</text>
<text x="108.4" y="25.8">MCLR#/THV</text>
<text x="132.5" y="28.4">PGD/RB7</text>
<text x="144.5" y="29.8">39</text>
<text x="144.5" y="27.2">40</text>
<text x="164.9" y="29.8">14</text>
<text x="164.9" y="27.2">16</text>
<text x="177" y="29.8">13</text>
<text x="177" y="27.2">15</text>
<text x="191.4" y="24.7">1</text>
<text x="191.4" y="27.2">2</text>
<text x="191.4" y="29.8">3</text>
<text x="69.5" y="32.3">4</text>
<text x="69.5" y="34.9">5</text>
<text x="86.1" y="34.9">14</text>
<text x="86.1" y="32.3">16</text>
<text x="98.3" y="34.9">13</text>
<text x="98.3" y="32.3">15</text>
<text x="104.5" y="32.3">3</text>
<text x="104.5" y="34.9">4</text>
<text x="108.4" y="30.9">RA0/AN0</text>
<text x="108.4" y="33.4">RA1/AN1</text>
<text x="108.4" y="36">RA2/AN2</text>
<text x="132.5" y="30.9">PGC/RB6</text>
<text x="137.7" y="36">RB4</text>
<text x="137.7" y="33.4">RB5</text>
<text x="144.5" y="34.9">37</text>
<text x="144.5" y="32.3">38</text>
<text x="164.9" y="34.9">10</text>
<text x="164.9" y="32.3">12</text>
<text x="177" y="34.9">9</text>
<text x="177" y="32.3">11</text>
<text x="191.4" y="32.3">4</text>
<text x="191.4" y="34.9">5</text>
<text x="69.5" y="37.4">6</text>
<text x="69.5" y="39.9">7</text>
<text x="86.1" y="39.9">10</text>
<text x="86.1" y="37.4">12</text>
<text x="98.3" y="39.9">9</text>
<text x="98.3" y="37.4">11</text>
<text x="104.5" y="37.4">5</text>
<text x="104.5" y="39.9">6</text>
<text x="108.4" y="38.5">RA3/AN3</text>
<text x="108.4" y="41">RA4/T0CKI</text>
<text x="132.2" y="38.5">PGM/RB3</text>
<text x="137.7" y="41">RB2</text>
<text x="144.5" y="39.9">35</text>
<text x="144.5" y="37.4">36</text>
<text x="166" y="39.9">6</text>
<text x="166" y="37.4">8</text>
<text x="177" y="39.9">5</text>
<text x="177" y="37.4">7</text>
<text x="191.4" y="37.4">6</text>
<text x="191.4" y="39.9">7</text>
<text x="69.5" y="42.5">8</text>
<text x="69.5" y="45">9</text>
<text x="87.3" y="47.5">4</text>
<text x="87.3" y="45">6</text>
<text x="87.3" y="42.5">8</text>
<text x="98.3" y="47.5">3</text>
<text x="98.3" y="45">5</text>
<text x="98.3" y="42.5">7</text>
<text x="104.5" y="42.5">7</text>
<text x="104.5" y="45">8</text>
<text x="104.5" y="47.5">9</text>
<text x="108.4" y="43.6">RA5/AN4</text>
<text x="108.4" y="46.1">RE0/RD#/AN5</text>
<text x="133.6" y="46.1">INT/RB0</text>
<text x="137.7" y="43.6">RB1</text>
<text x="144.5" y="45">33</text>
<text x="144.5" y="42.5">34</text>
<text x="166" y="45">2</text>
<text x="166" y="42.5">4</text>
<text x="177" y="45">1</text>
<text x="177" y="42.5">3</text>
<text x="191.4" y="42.5">8</text>
<text x="87.3" y="50.1">2</text>
<text x="98.3" y="50.1">1</text>
<text x="103.4" y="50.1">10</text>
<text x="108.4" y="48.7">RE1/WR#/AN6</text>
<text x="108.4" y="51.2">RE2/CS#/AN7</text>
<text x="131.5" y="53.7">PSP6/RD6</text>
<text x="131.5" y="51.2">PSP7/RD7</text>
<text x="144.5" y="52.6">29</text>
<text x="144.5" y="50.1">30</text>
<text x="153.3" y="52.6">6</text>
<text x="153.3" y="50.1">8</text>
<text x="164.3" y="52.6">5</text>
<text x="164.3" y="50.1">7</text>
<text x="178.7" y="50.1">1</text>
<text x="184.6" y="51.2">C1+</text>
<text x="197.6" y="53.7">V+</text>
<text x="204.9" y="52.6">2</text>
<text x="72.7" y="55.2" transform="rotate(-90 72.7 55.2)">2</text>
<text x="103.4" y="55.2">13</text>
<text x="103.4" y="57.7">14</text>
<text x="108.4" y="56.3">OSC1/CLKIN</text>
<text x="108.4" y="58.8">OSC2/CLKOUT</text>
<text x="131.5" y="58.8">PSP4/RD4</text>
<text x="131.5" y="56.3">PSP5/RD5</text>
<text x="144.5" y="57.7">27</text>
<text x="144.5" y="55.2">28</text>
<text x="153.3" y="57.7">2</text>
<text x="153.3" y="55.2">4</text>
<text x="164.3" y="57.7">1</text>
<text x="164.3" y="55.2">3</text>
<text x="178.7" y="55.2">3</text>
<text x="184.6" y="56.3">C1-</text>
<text x="198.1" y="58.8">V-</text>
<text x="204.9" y="57.7">6</text>
<text x="72.7" y="62.1" transform="rotate(-90 72.7 62.1)">1</text>
<text x="86.1" y="62.8">10</text>
<text x="86.1" y="60.2">12</text>
<text x="87.3" y="65.3">8</text>
<text x="98.3" y="65.3">7</text>
<text x="98.3" y="62.8">9</text>
<text x="98.3" y="60.2">11</text>
<text x="103.4" y="60.2">15</text>
<text x="103.4" y="62.8">16</text>
<text x="103.4" y="65.3">17</text>
<text x="108.4" y="61.4">RC0/T1OSO</text>
<text x="108.4" y="63.9">RC1/T1OSI</text>
<text x="134" y="61.4">RX/RC7</text>
<text x="134.3" y="63.9">TX/RC6</text>
<text x="144.5" y="65.3">24</text>
<text x="144.5" y="62.8">25</text>
<text x="144.5" y="60.2">26</text>
<text x="153.3" y="60.2">1</text>
<text x="153.3" y="62.8">2</text>
<text x="153.3" y="65.3">3</text>
<text x="178.7" y="60.2">4</text>
<text x="178.7" y="65.3">5</text>
<text x="184.6" y="61.4">C2+</text>
<text x="222.5" y="60.8" transform="rotate(-90 222.5 60.8)">16</text>
<text x="87.3" y="70.4">4</text>
<text x="87.3" y="67.9">6</text>
<text x="98.3" y="70.4">3</text>
<text x="98.3" y="67.9">5</text>
<text x="103.4" y="67.9">18</text>
<text x="103.4" y="70.4">19</text>
<text x="108.4" y="66.4">RC2/CCP1</text>
<text x="108.4" y="69">RC3/SCK</text>
<text x="108.4" y="71.5">RD0/PSP0</text>
<text x="131.5" y="71.5">RD3/PSP3</text>
<text x="132.3" y="66.4">SDO/RC5</text>
<text x="133.4" y="69">SDI/RC4</text>
<text x="144.5" y="70.4">22</text>
<text x="144.5" y="67.9">23</text>
<text x="153.3" y="67.9">4</text>
<text x="177.7" y="70.4">11</text>
<text x="184.6" y="66.4">C2-</text>
<text x="184.6" y="71.5">T1IN</text>
<text x="193.2" y="71.5">T1OUT</text>
<text x="204.9" y="70.4">14</text>
<text x="87.3" y="72.9">2</text>
<text x="98.3" y="72.9">1</text>
<text x="103.4" y="72.9">20</text>
<text x="108.4" y="74.1">RD1/PSP1</text>
<text x="122.6" y="77.1">VSS</text>
<text x="131.5" y="74.1">RD2/PSP2</text>
<text x="144.5" y="72.9">21</text>
<text x="154" y="76" transform="rotate(-90 154 76)">5</text>
<text x="156.5" y="76" transform="rotate(-90 156.5 76)">3</text>
<text x="159.1" y="76" transform="rotate(-90 159.1 76)">1</text>
<text x="177.6" y="72.9">10</text>
<text x="177.6" y="75.5">12</text>
<text x="184.6" y="74.1">T2IN</text>
<text x="184.6" y="76.6">R1OUT</text>
<text x="193.2" y="74.1">T2OUT</text>
<text x="195.4" y="76.6">R1IN</text>
<text x="204.9" y="72.9">7</text>
<text x="204.9" y="75.5">13</text>
<text x="222.5" y="72.9" transform="rotate(-90 222.5 72.9)">15</text>
<text x="90.6" y="83.1">6</text>
<text x="123.5" y="81.1" transform="rotate(-90 123.5 81.1)">31</text>
<text x="126" y="81.1" transform="rotate(-90 126 81.1)">12</text>
<text x="178.7" y="78">9</text>
<text x="184.6" y="79.1">R2OUT</text>
<text x="195.4" y="79.1">R2IN</text>
<text x="204.9" y="78">8</text>
<text x="90.6" y="88.2">4</text>
<text x="90.6" y="85.6">5</text>
<text x="154" y="87" transform="rotate(-90 154 87)">6</text>
<text x="156.5" y="87" transform="rotate(-90 156.5 87)">4</text>
<text x="159.1" y="87" transform="rotate(-90 159.1 87)">2</text>
<text x="179.5" y="88.2">4</text>
<text x="179.5" y="85.6">5</text>
<text x="90.6" y="95.8">1</text>
<text x="90.6" y="93.2">2</text>
<text x="90.6" y="90.7">3</text>
<text x="179.5" y="95.8">1</text>
<text x="179.5" y="93.2">2</text>
<text x="179.5" y="90.7">3</text>
<text x="191.4" y="90.7">1</text>
<text x="191.4" y="93.2">3</text>
<text x="199.8" y="90.7">2</text>
<text x="199.8" y="93.2">4</text>
</g>
<g font-size="1.6" fill="#808080">
<text x="224.4" y="63.1" transform="rotate(-90 224.4 63.1)">VCC</text>
<text x="224.4" y="70.8" transform="rotate(-90 224.4 70.8)">GND</text>
</g>
</svg>
